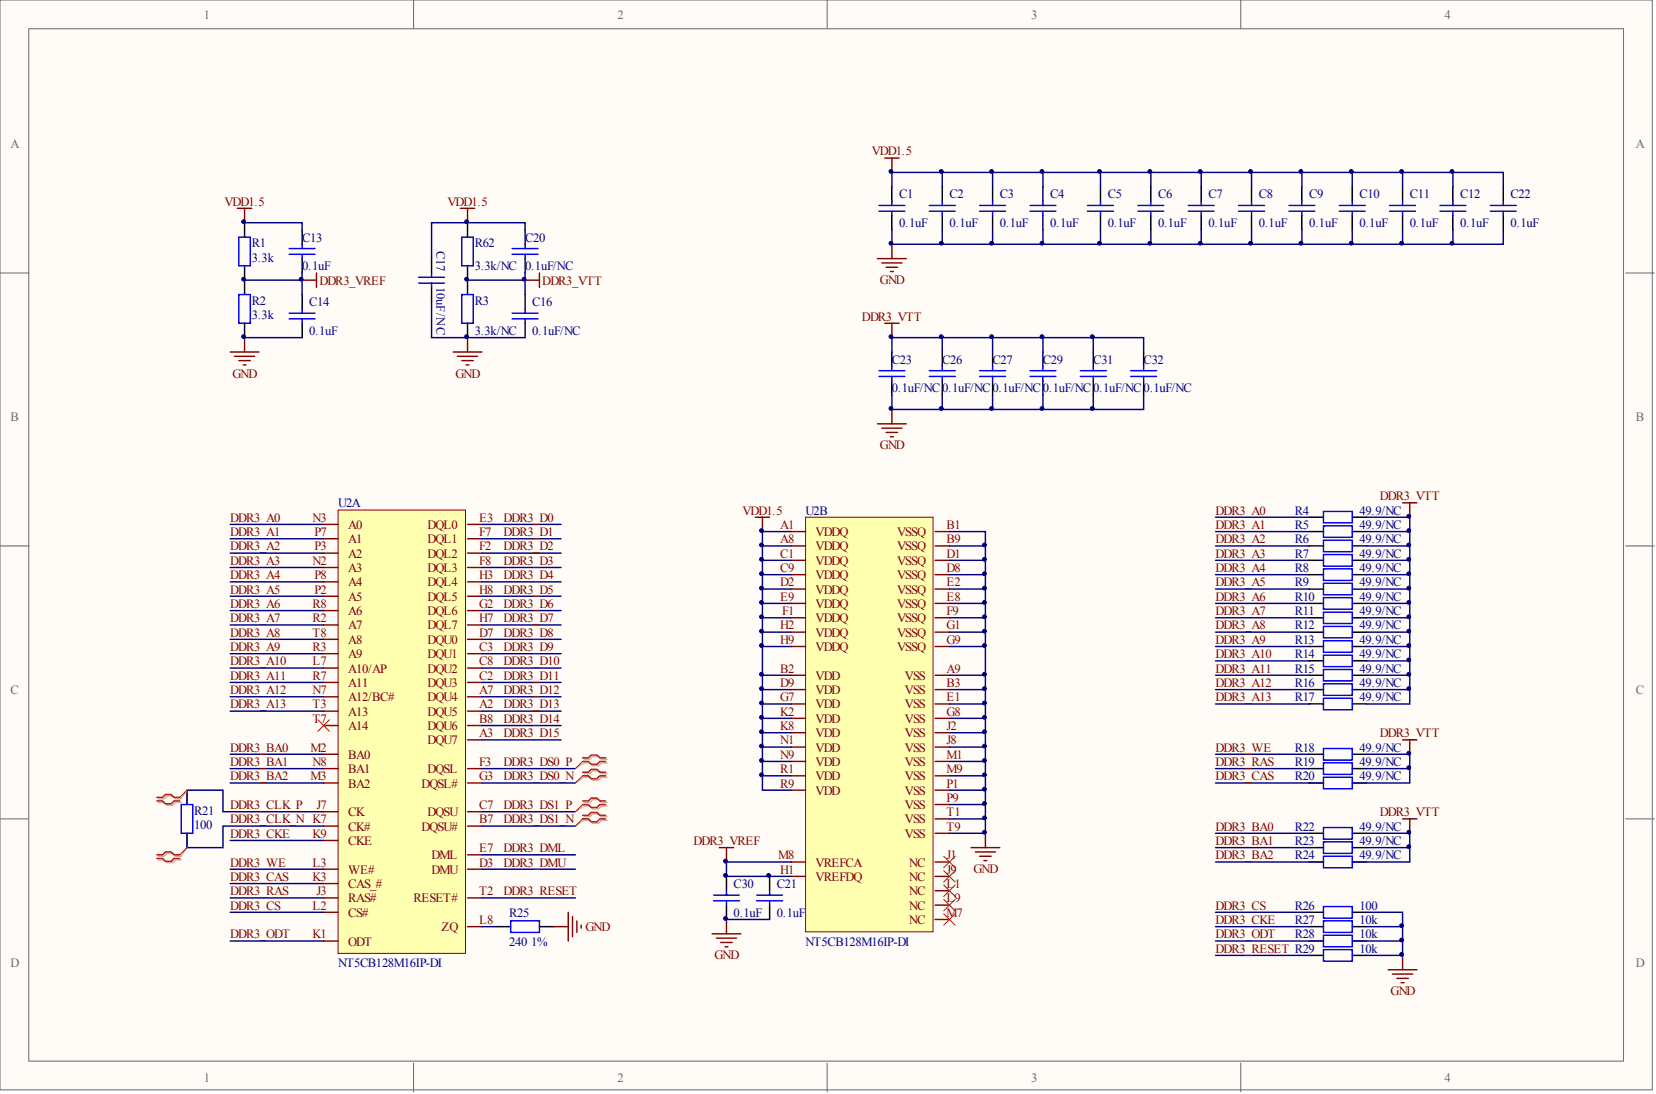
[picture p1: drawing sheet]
<svg xmlns="http://www.w3.org/2000/svg" width="292mm" height="193mm" viewBox="0 0 292 193" stroke-linecap="round" stroke-linejoin="round" font-family="sans-serif">
<g fill="#fffcf8" stroke="#696969" stroke-width=".18">
<path d="M0 0h291.4v192.2h-291.4z"/>
<path d="M5.1 5.1h281.3v182.1h-281.3z"/>
</g>
<path d="M73 0v5.1M145.9 0v5.1M218.9 0v5.1M0 48.2h5.1M286.7 48.2h5.1M0 96.3h5.1M286.7 96.3h5.1M0 144.4h5.1M286.7 144.4h5.1M73 187.5v5.1M145.9 187.5v5.1M218.9 187.5v5.1" fill="none" stroke="#696969" stroke-width=".18"/>
<path d="M59.6 90h22.5v78.2h-22.5z" fill="#ffffb0" stroke="#800000" stroke-width=".18"/>
<g fill="none" stroke="#800" stroke-width=".25">
<path d="M57.1 95h2.5M57.1 97.6h2.5M57.1 92.5h2.5M82.5 95h2.5M82.5 97.6h2.5M82.5 92.5h2.5M57.1 112.8h2.5M57.1 107.7h2.5M57.1 110.2h2.5M57.1 115.3h2.5M57.1 102.6h2.5M57.1 105.2h2.5"/>
<path d="M57.1 100.1h2.5M57.1 117.8h2.5M82.5 112.8h2.5M82.5 107.7h2.5M82.5 110.2h2.5M82.5 115.3h2.5M82.5 102.6h2.5M82.5 105.2h2.5M82.5 100.1h2.5M82.5 117.8h2.5M57.1 128h2.5M57.1 125.4h2.5"/>
<path d="M57.1 120.4h2.5M57.1 135.6h2.5M57.1 122.9h2.5M57.1 138.1h2.5M57.1 133h2.5M82.5 128h2.5M82.5 125.4h2.5M82.5 120.4h2.5M82.5 135.6h2.5M82.5 122.9h2.5M82.5 138.1h2.5M82.5 130.5h2.5"/>
<path d="M57.1 158.4h2.5M57.1 153.3h2.5M57.1 148.2h2.5M57.1 145.7h2.5M57.1 155.8h2.5M57.1 143.2h2.5M82.5 158.4h2.5M82.5 153.3h2.5M82.5 145.7h2.5M82.5 143.2h2.5M82.5 150.8h2.5M57.1 160.9h2.5"/>
<path d="M57.1 166h2.5M82.5 163.5h2.5"/>
</g>
<path d="M142.1 91.2h22.5v73.2h-22.5z" fill="#ffffb0" stroke="#800000" stroke-width=".18"/>
<g fill="none" stroke="#800" stroke-width=".25">
<path d="M139.6 98.8h2.5M139.6 96.3h2.5M139.6 93.8h2.5M164.9 98.8h2.6M164.9 96.3h2.6M164.9 93.8h2.6M139.6 114h2.5M139.6 111.5h2.5M139.6 109h2.5M139.6 106.4h2.5M139.6 103.9h2.5M139.6 101.4h2.5"/>
<path d="M139.6 119.1h2.5M164.9 114h2.6M164.9 111.5h2.6M164.9 109h2.6M164.9 106.4h2.6M164.9 103.9h2.6M164.9 101.4h2.6M164.9 119.1h2.6M139.6 139.4h2.5M139.6 136.8h2.5M139.6 134.3h2.5M139.6 131.8h2.5"/>
<path d="M139.6 129.2h2.5M139.6 126.7h2.5M139.6 124.2h2.5M139.6 121.6h2.5M164.9 139.4h2.6M164.9 136.8h2.6M164.9 134.3h2.6M164.9 131.8h2.6M164.9 129.2h2.6M164.9 126.7h2.6M164.9 124.2h2.6M164.9 121.6h2.6"/>
<path d="M139.6 152h2.5M139.6 154.6h2.5M164.9 147h2.6M164.9 144.4h2.6M164.9 141.9h2.6M164.9 152h2.6M164.9 159.7h2.6M164.9 157.1h2.6M164.9 154.6h2.6M164.9 162.2h2.6"/>
</g>
<g fill="none" stroke="#800000" stroke-width=".25">
<path d="M41.9 36.7h2.5M43.1 36.7v2.6M81.2 36.7h2.5M82.5 36.7v2.6M156.1 27.9h2.5M157.3 27.9v2.5M43.1 59.6v2.5M53.3 49.4h2.5M55.8 48.2v2.5M82.5 59.6v2.5M92.6 49.4h2.6M95.2 48.2v2.5"/>
<path d="M154.8 45.6h5.1M155.5 46.4h3.6M156.1 57h2.5M156.3 47.1h2M157.1 47.9h.5M157.3 43.1v2.5M157.3 57v2.6M40.6 62.1h5.1M41.4 62.8h3.5M42.1 63.6h2.1M42.9 64.4h.5M79.9 62.1h5.1"/>
<path d="M80.7 62.8h3.5M81.5 63.6h2M82.2 64.4h.5M154.8 74.8h5.1M155.5 75.5h3.6M156.3 76.3h2M157.1 77h.5M157.3 72.2v2.6M133.2 91.2h2.6M134.5 91.2v2.6M247.4 88.7h2.5M248.7 88.7v2.5"/>
<path d="M247.4 130.5h2.5M248.7 130.5v2.5M126.9 149.5h2.5M128.1 149.5v2.5M171.3 149.5h5.1M172 150.3h3.6M172.8 151h2M173.6 151.8h.5M173.8 147v2.5M247.4 144.4h2.5M248.7 144.4v2.6M97.7 163.5h2.5"/>
<path d="M100.2 160.9v5.1M101 161.7v3.5M101.8 162.4v2.1M102.5 163.2v.5M125.6 164.7h5.1M126.4 165.5h3.5M127.1 166.2h2.1M127.9 167h.5M128.1 162.2v2.5M244.9 171.1h5M245.6 171.8h3.6M246.4 172.6h2"/>
<path d="M247.1 173.3h.6M247.4 168.5v2.6"/>
</g>
<g fill="none" stroke="#000080" stroke-width=".25">
<path d="M43.1 39.3h10.2v1.2M157.3 32.9v-2.5h99v2.5M166.2 30.4v2.5M175.1 30.4v2.5M184 30.4v2.5M194.1 30.4v2.5M203 30.4v2.5M211.9 30.4v2.5M220.8 30.4v2.5M229.6 30.4v2.5M238.5 30.4v2.5M247.4 30.4v2.5"/>
<path d="M256.3 30.4h8.9v2.5M43.1 49.4h10.2M43.1 59.6h10.2M53.3 48.2v3.8M76.1 53.2v6.4h16.5M82.5 49.4h10.1M92.6 40.5v-1.2h-16.5v6.3M92.6 48.2v3.8M157.3 40.5v2.6h99v-2.6M166.2 40.5v2.6M166.2 59.6v2.5M175.1 40.5v2.6"/>
<path d="M175.1 59.6v2.5M184 40.5v2.6M184 59.6v2.5M192.8 59.6v2.5M194.1 40.5v2.6M203 40.5v2.6M211.9 40.5v2.6M220.8 40.5v2.6M229.6 40.5v2.6M238.5 40.5v2.6M247.4 40.5v2.6M265.2 40.5v2.6h-8.9"/>
<path d="M157.3 62.1v-2.5h44.4v2.5M157.3 69.7v2.5h44.4v-2.5M166.2 69.7v2.5M175.1 69.7v2.5M184 69.7v2.5M192.8 69.7v2.5M40.6 92.5h16.5M40.6 95h16.5M40.6 97.6h16.5M85 92.5h14M85 95h14M85 97.6h14"/>
<path d="M134.5 98.8h5.1M134.5 96.3h5.1M139.6 93.8h-5.1v45.6h5.1M167.5 93.8h6.3v53.2h-6.3M167.5 98.8h6.3M167.5 96.3h6.3M214.4 98.8h16.5M214.4 96.3h16.5M214.4 93.8h16.5M214.4 91.2h16.5M241.1 91.2h7.6v33h-7.6M241.1 98.8h7.6"/>
<path d="M241.1 96.3h7.6M241.1 93.8h7.6M40.6 105.2h16.5M40.6 107.7h16.5M40.6 110.2h16.5M40.6 112.8h16.5M40.6 115.3h16.5M40.6 117.8h16.5M40.6 100.1h16.5M40.6 102.6h16.5M85 105.2h14M85 107.7h14"/>
<path d="M85 110.2h14M85 112.8h14M85 115.3h14M85 117.8h14M85 100.1h14M85 102.6h14M134.5 114h5.1M134.5 111.5h5.1M134.5 109h5.1M134.5 106.4h5.1M134.5 103.9h5.1M134.5 101.4h5.1"/>
<path d="M134.5 119.1h5.1M167.5 114h6.3M167.5 111.5h6.3M167.5 109h6.3M167.5 106.4h6.3M167.5 103.9h6.3M167.5 101.4h6.3M167.5 119.1h6.3M214.4 114h16.5M214.4 111.5h16.5M214.4 109h16.5M214.4 106.4h16.5"/>
<path d="M214.4 103.9h16.5M214.4 101.4h16.5M214.4 119.1h16.5M214.4 116.6h16.5M241.1 114h7.6M241.1 111.5h7.6M241.1 109h7.6M241.1 106.4h7.6M241.1 103.9h7.6M241.1 101.4h7.6M241.1 119.1h7.6M241.1 116.6h7.6"/>
<path d="M33 139.4h6.3v3.8h17.8M40.6 120.4h16.5M40.6 122.9h16.5M40.6 125.4h16.5M40.6 135.6h16.5M40.6 138.1h16.5M40.6 133h16.5M85 120.4h14M85 122.9h14M85 125.4h14M85 128h14M85 130.5h14"/>
<path d="M85 135.6h16.5M85 138.1h16.5M134.5 136.8h5.1M134.5 134.3h5.1M134.5 131.8h5.1M134.5 129.2h5.1M134.5 126.7h5.1M134.5 124.2h5.1M134.5 121.6h5.1M167.5 139.4h6.3M167.5 136.8h6.3M167.5 134.3h6.3"/>
<path d="M167.5 131.8h6.3M167.5 129.2h6.3M167.5 126.7h6.3M167.5 124.2h6.3M167.5 121.6h6.3M214.4 124.2h16.5M214.4 121.6h16.5M214.4 135.6h16.5M214.4 138.1h16.5M214.4 133h16.5M241.1 133h7.6v5.1h-7.6M241.1 121.6h7.6"/>
<path d="M241.1 135.6h7.6M40.6 153.3h16.5M40.6 158.4h16.5M40.6 148.2h16.5M40.6 155.8h16.5M57.1 145.7h-17.8v3.8h-6.3M85 143.2h16.5M85 145.7h16.5M85 150.8h16.5M85 153.3h16.5M85 158.4h16.5M139.6 152h-11.5v2.6h11.5"/>
<path d="M167.5 144.4h6.3M167.5 141.9h6.3M214.4 152h16.5M214.4 149.5h16.5M214.4 147h16.5M241.1 147h7.6v5h-7.6M241.1 149.5h7.6M40.6 160.9h16.5M40.6 166h16.5M85 163.5h2.5M128.1 162.2h7.7M214.4 163.5h16.5"/>
<path d="M214.4 160.9h16.5M214.4 166h16.5M214.4 168.5h16.5M241.1 160.9h6.3v7.6h-6.3M241.1 163.5h6.3M241.1 166h6.3"/>
</g>
<g fill="none" stroke="#f00" stroke-width=".18">
<path d="M33 139.4l-1.3 1.2M56.1 127l2 2M58.1 127l-2 2M102.8 134.3l-1.3 1.3M102.8 136.8l-1.3 1.3M33 149.5l-1.3 1.3M102.8 141.9l-1.3 1.3M102.8 144.4l-1.3 1.3M166.5 151l2 2.1M166.5 153.6l2 2M166.5 156.1l2 2M166.5 158.6l2 2.1"/>
<path d="M168.5 151l-2 2.1M168.5 153.6l-2 2M168.5 156.1l-2 2M168.5 158.6l-2 2.1M166.5 161.2l2 2M168.5 161.2l-2 2"/>
</g>
<g fill="none" stroke="#000" stroke-width=".25">
<path d="M43.1 39.3v2.5M82.5 39.3v2.5M157.3 32.9v2.6M157.3 38v2.5M166.2 32.9v2.6M166.2 38v2.5M175.1 32.9v2.6M175.1 38v2.5M184 32.9v2.6M184 38v2.5M194.1 32.9v2.6M194.1 38v2.5"/>
<path d="M203 32.9v2.6M203 38v2.5M211.9 32.9v2.6M211.9 38v2.5M220.8 32.9v2.6M220.8 38v2.5M229.6 32.9v2.6M229.6 38v2.5M238.5 32.9v2.6M238.5 38v2.5M247.4 32.9v2.6M247.4 38v2.5"/>
<path d="M256.3 32.9v2.6M256.3 38v2.5M265.2 32.9v2.6M265.2 38v2.5M43.1 46.9v5.1M43.1 57v2.6M53.3 40.5v2.6M53.3 45.6v2.6M53.3 52v2.5M53.3 57v2.6M76.1 45.6v2.6M76.1 50.7v2.5"/>
<path d="M82.5 46.9v5.1M82.5 57v2.6M92.6 40.5v2.6M92.6 45.6v2.6M92.6 52v2.5M92.6 57v2.6M157.3 62.1v2.5M157.3 67.2v2.5M166.2 62.1v2.5M166.2 67.2v2.5M175.1 62.1v2.5M175.1 67.2v2.5"/>
<path d="M184 62.1v2.5M184 67.2v2.5M192.8 62.1v2.5M192.8 67.2v2.5M201.7 62.1v2.5M201.7 67.2v2.5M230.9 91.2h2.5M230.9 93.8h2.5M230.9 96.3h2.5M230.9 98.8h2.5M238.5 91.2h2.6M238.5 93.8h2.6"/>
<path d="M238.5 96.3h2.6M238.5 98.8h2.6M230.9 101.4h2.5M230.9 103.9h2.5M230.9 106.4h2.5M230.9 109h2.5M230.9 111.5h2.5M230.9 114h2.5M230.9 116.6h2.5M230.9 119.1h2.5M238.5 101.4h2.6M238.5 103.9h2.6"/>
<path d="M238.5 106.4h2.6M238.5 109h2.6M238.5 111.5h2.6M238.5 114h2.6M238.5 116.6h2.6M238.5 119.1h2.6M33 139.4v2.5M230.9 121.6h2.5M230.9 124.2h2.5M230.9 133h2.5M230.9 135.6h2.5M230.9 138.1h2.5"/>
<path d="M238.5 121.6h2.6M238.5 124.2h2.6M238.5 133h2.6M238.5 135.6h2.6M238.5 138.1h2.6M33 147v2.5M128.1 154.6v2.5M128.1 159.7v2.5M135.8 154.6v2.5M135.8 159.7v2.5M230.9 147h2.5M230.9 149.5h2.5"/>
<path d="M230.9 152h2.5M238.5 147h2.6M238.5 149.5h2.6M238.5 152h2.6M87.5 163.5h2.6M95.2 163.5h2.5M230.9 163.5h2.5M230.9 160.9h2.5M230.9 166h2.5M230.9 168.5h2.5M238.5 163.5h2.6M238.5 160.9h2.6"/>
<path d="M238.5 166h2.6M238.5 168.5h2.6"/>
</g>
<g fill="none" stroke="#00f" stroke-width=".25">
<path d="M155 37.3h4.6M155 36.2h4.6M157.3 35.5v.7M157.3 37.3v.7M163.9 37.3h4.6M163.9 36.2h4.6M166.2 35.5v.7M166.2 37.3v.7M172.8 37.3h4.6M172.8 36.2h4.6M175.1 35.5v.7M175.1 37.3v.7"/>
<path d="M181.7 37.3h4.5M181.7 36.2h4.5M184 35.5v.7M184 37.3v.7M191.8 37.3h4.6M191.8 36.2h4.6M194.1 35.5v.7M194.1 37.3v.7M200.7 37.3h4.6M200.7 36.2h4.6M203 35.5v.7M203 37.3v.7"/>
<path d="M209.6 37.3h4.6M209.6 36.2h4.6M211.9 35.5v.7M211.9 37.3v.7M218.5 37.3h4.5M218.5 36.2h4.5M220.8 35.5v.7M220.8 37.3v.7M227.4 37.3h4.5M227.4 36.2h4.5M229.6 35.5v.7M229.6 37.3v.7"/>
<path d="M236.2 37.3h4.6M236.2 36.2h4.6M238.5 35.5v.7M238.5 37.3v.7M245.1 37.3h4.6M245.1 36.2h4.6M247.4 35.5v.7M247.4 37.3v.7M254 37.3h4.6M254 36.2h4.6M256.3 35.5v.7M256.3 37.3v.7"/>
<path d="M262.9 37.3h4.5M262.9 36.2h4.5M265.2 35.5v.7M265.2 37.3v.7M42.1 52h2.1v5h-2.1zM42.1 41.8h2.1v5.1h-2.1zM51 56.3h4.6M51 55.2h4.6M51 44.9h4.6M51 43.8h4.6M53.3 43.1v.7M53.3 44.9v.7"/>
<path d="M53.3 54.5v.7M53.3 56.3v.7M73.8 49.9h4.6M73.8 48.9h4.6M76.1 48.2v.7M76.1 49.9v.8M81.5 52h2v5h-2zM81.5 41.8h2v5.1h-2zM90.3 56.3h4.6M90.3 55.2h4.6M90.3 44.9h4.6M90.3 43.8h4.6"/>
<path d="M92.6 43.1v.7M92.6 44.9v.7M92.6 54.5v.7M92.6 56.3v.7M155 66.4h4.6M155 65.4h4.6M157.3 64.6v.8M157.3 66.4v.8M163.9 66.4h4.6M163.9 65.4h4.6M166.2 64.6v.8M166.2 66.4v.8"/>
<path d="M172.8 66.4h4.6M172.8 65.4h4.6M175.1 64.6v.8M175.1 66.4v.8M181.7 66.4h4.5M181.7 65.4h4.5M184 64.6v.8M184 66.4v.8M190.6 66.4h4.5M190.6 65.4h4.5M192.8 64.6v.8M192.8 66.4v.8"/>
<path d="M199.4 66.4h4.6M199.4 65.4h4.6M201.7 64.6v.8M201.7 66.4v.8M233.4 90.2h5.1v2h-5.1zM233.4 92.8h5.1v2h-5.1zM233.4 95.3h5.1v2h-5.1zM233.4 97.8h5.1v2h-5.1zM233.4 100.4h5.1v2h-5.1zM233.4 102.9h5.1v2h-5.1zM233.4 105.4h5.1v2h-5.1zM233.4 108h5.1v2h-5.1z"/>
<path d="M233.4 110.5h5.1v2h-5.1zM233.4 113h5.1v2.1h-5.1zM233.4 115.6h5.1v2h-5.1zM233.4 118.1h5.1v2h-5.1zM233.4 120.6h5.1v2.1h-5.1zM233.4 123.2h5.1v2h-5.1zM233.4 132h5.1v2.1h-5.1zM233.4 134.6h5.1v2h-5.1zM233.4 137.1h5.1v2h-5.1zM32 141.9h2v5.1h-2zM125.9 158.9h4.5M125.9 157.9h4.5"/>
<path d="M128.1 157.1v.8M128.1 158.9v.8M133.5 158.9h4.5M133.5 157.9h4.5M135.8 157.1v.8M135.8 158.9v.8M233.4 146h5.1v2h-5.1zM233.4 148.5h5.1v2h-5.1zM233.4 151h5.1v2.1h-5.1zM233.4 159.9h5.1v2h-5.1zM90.1 162.4h5.1v2.1h-5.1zM233.4 162.4h5.1v2.1h-5.1z"/>
<path d="M233.4 165h5.1v2h-5.1zM233.4 167.5h5.1v2h-5.1z"/>
</g>
<path d="M103 133.9h1l.5-.5h1.1l.5 .5h1M103 134.6h1l.5 .5h1.1l.5-.5h1M103 136.5h1l.5-.5h1.1l.5 .5h1M103 137.1h1l.5 .5h1.1l.5-.5h1M27.9 141.5h1l.5 .5h1l.6-.5h1M27.9 140.9h1l.5-.5h1l.6 .5h1M27.9 151.7h1l.5 .5h1l.6-.5h1M27.9 151h1l.5-.5h1l.6 .5h1M103 141.5h1l.5-.5h1.1l.5 .5h1M103 142.2h1l.5 .5h1.1l.5-.5h1M103 144.1h1l.5-.5h1.1l.5 .5h1M103 144.7h1l.5 .5h1.1l.5-.5h1" fill="none" stroke="#d0a19e" stroke-width=".25"/>
<path d="M33 139.4l-1 1.5M103 134.6l-1.5 1M103 137.1l-1.5 1M33 149.5l-1 1.5M103 142.2l-1.5 1M103 144.7l-1.5 1" fill="none" stroke="#d0a19e" stroke-width=".18"/>
<path d="M102.8 133.7h1l.5-.5h1l.5 .5h1M102.8 134.3h1l.5 .5h1l.5-.5h1M102.8 136.2h1l.5-.5h1l.5 .5h1M102.8 136.8h1l.5 .6h1l.5-.6h1M27.7 141.3h1l.5 .5h1l.5-.5h1M27.7 140.6h1l.5-.5h1l.5 .5h1M27.7 151.4h1l.5 .5h1l.5-.5h1M27.7 150.8h1l.5-.5h1l.5 .5h1M102.8 141.3h1l.5-.5h1l.5 .5h1M102.8 141.9h1l.5 .5h1l.5-.5h1M102.8 143.8h1l.5-.5h1l.5 .5h1M102.8 144.4h1l.5 .6h1l.5-.6h1" fill="none" stroke="#f00" stroke-width=".25"/>
<g fill="#000080" stroke="#000080" stroke-width=".18">
<circle cx="43" cy="59.4" r=".33"/>
<circle cx="43" cy="49.2" r=".33"/>
<circle cx="43" cy="39.1" r=".33"/>
<circle cx="53.1" cy="49.2" r=".33"/>
<circle cx="82.3" cy="59.4" r=".33"/>
<circle cx="82.3" cy="49.2" r=".33"/>
<circle cx="82.3" cy="39.1" r=".33"/>
<circle cx="92.4" cy="49.2" r=".33"/>
<circle cx="128" cy="162" r=".33"/>
<circle cx="128" cy="154.4" r=".33"/>
<circle cx="128" cy="151.9" r=".34"/>
<circle cx="134.3" cy="136.7" r=".33"/>
<circle cx="134.3" cy="134.1" r=".33"/>
<circle cx="134.3" cy="131.6" r=".33"/>
<circle cx="134.3" cy="129.1" r=".33"/>
<circle cx="134.3" cy="126.5" r=".33"/>
<circle cx="134.3" cy="124" r=".33"/>
<circle cx="134.3" cy="121.5" r=".33"/>
<circle cx="134.3" cy="118.9" r=".33"/>
<circle cx="134.3" cy="113.9" r=".33"/>
<circle cx="134.3" cy="111.3" r=".33"/>
<circle cx="134.3" cy="108.8" r=".33"/>
<circle cx="134.3" cy="106.3" r=".33"/>
<circle cx="134.3" cy="103.7" r=".34"/>
<circle cx="134.3" cy="101.2" r=".33"/>
<circle cx="134.3" cy="98.7" r=".33"/>
<circle cx="134.3" cy="96.1" r=".33"/>
<circle cx="134.3" cy="93.6" r=".33"/>
<circle cx="135.6" cy="154.4" r=".33"/>
<circle cx="157.1" cy="72" r=".33"/>
<circle cx="157.1" cy="59.4" r=".33"/>
<circle cx="157.1" cy="42.9" r=".33"/>
<circle cx="157.1" cy="30.2" r=".33"/>
<circle cx="166" cy="72" r=".33"/>
<circle cx="166" cy="59.4" r=".33"/>
<circle cx="166" cy="42.9" r=".33"/>
<circle cx="166" cy="30.2" r=".33"/>
<circle cx="173.6" cy="146.8" r=".33"/>
<circle cx="173.6" cy="144.3" r=".33"/>
<circle cx="173.6" cy="141.7" r=".33"/>
<circle cx="173.6" cy="139.2" r=".33"/>
<circle cx="173.6" cy="136.7" r=".33"/>
<circle cx="173.6" cy="134.1" r=".33"/>
<circle cx="173.6" cy="131.6" r=".33"/>
<circle cx="173.6" cy="129.1" r=".33"/>
<circle cx="173.6" cy="126.5" r=".33"/>
<circle cx="173.6" cy="124" r=".33"/>
<circle cx="173.6" cy="121.5" r=".33"/>
<circle cx="173.6" cy="118.9" r=".33"/>
<circle cx="173.6" cy="113.9" r=".33"/>
<circle cx="173.6" cy="111.3" r=".33"/>
<circle cx="173.6" cy="108.8" r=".33"/>
<circle cx="173.6" cy="106.3" r=".33"/>
<circle cx="173.6" cy="103.7" r=".34"/>
<circle cx="173.6" cy="101.2" r=".33"/>
<circle cx="173.6" cy="98.7" r=".33"/>
<circle cx="173.6" cy="96.1" r=".33"/>
<circle cx="174.9" cy="72" r=".33"/>
<circle cx="174.9" cy="59.4" r=".33"/>
<circle cx="174.9" cy="42.9" r=".33"/>
<circle cx="174.9" cy="30.2" r=".33"/>
<circle cx="183.8" cy="72" r=".33"/>
<circle cx="183.8" cy="59.4" r=".33"/>
<circle cx="183.8" cy="42.9" r=".33"/>
<circle cx="183.8" cy="30.2" r=".33"/>
<circle cx="192.7" cy="72" r=".33"/>
<circle cx="192.7" cy="59.4" r=".33"/>
<circle cx="193.9" cy="42.9" r=".33"/>
<circle cx="193.9" cy="30.2" r=".33"/>
<circle cx="202.8" cy="42.9" r=".33"/>
<circle cx="202.8" cy="30.2" r=".33"/>
<circle cx="211.7" cy="42.9" r=".33"/>
<circle cx="211.7" cy="30.2" r=".33"/>
<circle cx="220.6" cy="42.9" r=".33"/>
<circle cx="220.6" cy="30.2" r=".33"/>
<circle cx="229.5" cy="42.9" r=".33"/>
<circle cx="229.5" cy="30.2" r=".33"/>
<circle cx="238.3" cy="42.9" r=".33"/>
<circle cx="238.3" cy="30.2" r=".33"/>
<circle cx="247.2" cy="168.3" r=".33"/>
<circle cx="247.2" cy="165.8" r=".33"/>
<circle cx="247.2" cy="163.3" r=".33"/>
<circle cx="247.2" cy="42.9" r=".33"/>
<circle cx="247.2" cy="30.2" r=".33"/>
<circle cx="248.5" cy="149.3" r=".33"/>
<circle cx="248.5" cy="146.8" r=".33"/>
<circle cx="248.5" cy="135.4" r=".33"/>
<circle cx="248.5" cy="132.9" r=".33"/>
<circle cx="248.5" cy="121.5" r=".33"/>
<circle cx="248.5" cy="118.9" r=".33"/>
<circle cx="248.5" cy="116.4" r=".33"/>
<circle cx="248.5" cy="113.9" r=".33"/>
<circle cx="248.5" cy="111.3" r=".33"/>
<circle cx="248.5" cy="108.8" r=".33"/>
<circle cx="248.5" cy="106.3" r=".33"/>
<circle cx="248.5" cy="103.7" r=".34"/>
<circle cx="248.5" cy="101.2" r=".33"/>
<circle cx="248.5" cy="98.7" r=".33"/>
<circle cx="248.5" cy="96.1" r=".33"/>
<circle cx="248.5" cy="93.6" r=".33"/>
<circle cx="248.5" cy="91.1" r=".33"/>
<circle cx="256.1" cy="42.9" r=".33"/>
<circle cx="256.1" cy="30.2" r=".33"/>
</g>
<g font-size="2.2" fill="#696969">
<text x="36" y="3.3">1</text>
<text x="108.9" y="3.3">2</text>
<text x="181.9" y="3.3">3</text>
<text x="254.8" y="3.3">4</text>
<text x="1.8" y="26.1">A</text>
<text x="288.6" y="26.1">A</text>
<text x="1.8" y="74.2">B</text>
<text x="288.6" y="74.2">B</text>
<text x="1.8" y="122.4">C</text>
<text x="288.6" y="122.4">C</text>
<text x="1.8" y="170.5">D</text>
<text x="288.6" y="170.5">D</text>
<text x="36" y="190.8">1</text>
<text x="108.9" y="190.8">2</text>
<text x="181.9" y="190.8">3</text>
<text x="254.8" y="190.8">4</text>
</g>
<g font-size="2.2" fill="#800000">
<text x="153.8" y="27.4">VDD1.5</text>
<text x="39.6" y="36.3">VDD1.5</text>
<text x="78.9" y="36.3">VDD1.5</text>
<text x="56.3" y="50.2">DDR3_VREF</text>
<text x="95.7" y="50.2">DDR3_VTT</text>
<text x="155.2" y="50.1">GND</text>
<text x="152" y="56.6">DDR3_VTT</text>
<text x="41" y="66.6">GND</text>
<text x="80.4" y="66.6">GND</text>
<text x="155.2" y="79.3">GND</text>
<text x="243.4" y="88.2">DDR3_VTT</text>
<text x="40.6" y="92">DDR3_A0</text>
<text x="40.6" y="94.6">DDR3_A1</text>
<text x="88.8" y="92">DDR3_D0</text>
<text x="88.8" y="94.6">DDR3_D1</text>
<text x="131" y="90.8">VDD1.5</text>
<text x="214.4" y="90.8">DDR3_A0</text>
<text x="214.4" y="93.3">DDR3_A1</text>
<text x="214.4" y="95.8">DDR3_A2</text>
<text x="40.6" y="97.1">DDR3_A2</text>
<text x="40.6" y="99.6">DDR3_A3</text>
<text x="88.8" y="97.1">DDR3_D2</text>
<text x="88.8" y="99.6">DDR3_D3</text>
<text x="214.4" y="98.4">DDR3_A3</text>
<text x="214.4" y="100.9">DDR3_A4</text>
<text x="40.6" y="102.2">DDR3_A4</text>
<text x="40.6" y="104.7">DDR3_A5</text>
<text x="40.6" y="107.2">DDR3_A6</text>
<text x="88.8" y="102.2">DDR3_D4</text>
<text x="88.8" y="104.7">DDR3_D5</text>
<text x="88.8" y="107.2">DDR3_D6</text>
<text x="214.4" y="103.4">DDR3_A5</text>
<text x="214.4" y="106">DDR3_A6</text>
<text x="40.6" y="109.8">DDR3_A7</text>
<text x="40.6" y="112.3">DDR3_A8</text>
<text x="88.8" y="109.8">DDR3_D7</text>
<text x="88.8" y="112.3">DDR3_D8</text>
<text x="214.4" y="108.5">DDR3_A7</text>
<text x="214.4" y="111">DDR3_A8</text>
<text x="214.4" y="113.6">DDR3_A9</text>
<text x="40.6" y="114.8">DDR3_A9</text>
<text x="40.6" y="117.4">DDR3_A10</text>
<text x="40.6" y="119.9">DDR3_A11</text>
<text x="88.8" y="114.8">DDR3_D9</text>
<text x="88.8" y="117.4">DDR3_D10</text>
<text x="88.8" y="119.9">DDR3_D11</text>
<text x="214.4" y="116.1">DDR3_A10</text>
<text x="214.4" y="118.6">DDR3_A11</text>
<text x="40.6" y="122.4">DDR3_A12</text>
<text x="40.6" y="125">DDR3_A13</text>
<text x="88.8" y="122.4">DDR3_D12</text>
<text x="88.8" y="125">DDR3_D13</text>
<text x="214.4" y="121.2">DDR3_A12</text>
<text x="214.4" y="123.7">DDR3_A13</text>
<text x="88.8" y="127.5">DDR3_D14</text>
<text x="88.8" y="130">DDR3_D15</text>
<text x="243.4" y="130">DDR3_VTT</text>
<text x="40.6" y="132.6">DDR3_BA0</text>
<text x="40.6" y="135.1">DDR3_BA1</text>
<text x="40.6" y="137.6">DDR3_BA2</text>
<text x="88.8" y="135.1">DDR3_DS0_P</text>
<text x="88.8" y="137.6">DDR3_DS0_N</text>
<text x="214.4" y="132.6">DDR3_WE</text>
<text x="214.4" y="135.1">DDR3_RAS</text>
<text x="214.4" y="137.6">DDR3_CAS</text>
<text x="40.6" y="142.7">DDR3_CLK_P</text>
<text x="88.8" y="142.7">DDR3_DS1_P</text>
<text x="243.4" y="144">DDR3_VTT</text>
<text x="40.6" y="145.2">DDR3_CLK_N K7</text>
<text x="40.6" y="147.8">DDR3_CKE</text>
<text x="88.8" y="145.2">DDR3_DS1_N</text>
<text x="122.3" y="149">DDR3_VREF</text>
<text x="214.4" y="146.5">DDR3_BA0</text>
<text x="214.4" y="149">DDR3_BA1</text>
<text x="40.6" y="152.8">DDR3_WE</text>
<text x="40.6" y="155.4">DDR3_CAS</text>
<text x="88.8" y="150.3">DDR3_DML</text>
<text x="88.8" y="152.8">DDR3_DMU</text>
<text x="171.7" y="154">GND</text>
<text x="214.4" y="151.6">DDR3_BA2</text>
<text x="40.6" y="157.9">DDR3_RAS</text>
<text x="40.6" y="160.4">DDR3_CS</text>
<text x="88.8" y="157.9">DDR3_RESET</text>
<text x="214.4" y="160.4">DDR3_CS</text>
<text x="40.6" y="165.5">DDR3_ODT</text>
<text x="103.3" y="164.2">GND</text>
<text x="214.4" y="163">DDR3_CKE</text>
<text x="214.4" y="165.5">DDR3_ODT</text>
<text x="126" y="169.2">GND</text>
<text x="214.4" y="168">DDR3_RESET R29</text>
<text x="245.3" y="175.6">GND</text>
</g>
<g font-size="2.2" fill="#000080">
<text x="158.6" y="35">C1</text>
<text x="167.5" y="35">C2</text>
<text x="176.4" y="35">C3</text>
<text x="185.2" y="35">C4</text>
<text x="195.4" y="35">C5</text>
<text x="204.3" y="35">C6</text>
<text x="213.1" y="35">C7</text>
<text x="222" y="35">C8</text>
<text x="230.9" y="35">C9</text>
<text x="239.8" y="35">C10</text>
<text x="248.7" y="35">C11</text>
<text x="257.5" y="35">C12</text>
<text x="266.4" y="35">C22</text>
<text x="158.6" y="40.1">0.1uF</text>
<text x="167.5" y="40.1">0.1uF</text>
<text x="176.4" y="40.1">0.1uF</text>
<text x="185.2" y="40.1">0.1uF</text>
<text x="195.4" y="40.1">0.1uF</text>
<text x="204.3" y="40.1">0.1uF</text>
<text x="213.1" y="40.1">0.1uF</text>
<text x="222" y="40.1">0.1uF</text>
<text x="230.9" y="40.1">0.1uF</text>
<text x="239.8" y="40.1">0.1uF</text>
<text x="248.7" y="40.1">0.1uF</text>
<text x="257.5" y="40.1">0.1uF</text>
<text x="266.4" y="40.1">0.1uF</text>
<text x="44.4" y="43.6">R1</text>
<text x="44.4" y="46.2">3.3k</text>
<text x="53.3" y="42.6">C13</text>
<text x="53.3" y="47.7">0.1uF</text>
<text x="77" y="44.4" transform="rotate(90 77 44.4)">C17</text>
<text x="83.7" y="43.6">R62</text>
<text x="83.7" y="47.7">3.3k/NC 0.1uF/NC</text>
<text x="92.6" y="42.6">C20</text>
<text x="44.4" y="53.8">R2</text>
<text x="77" y="50.7" transform="rotate(90 77 50.7)">10uF/NC</text>
<text x="83.7" y="53.8">R3</text>
<text x="44.4" y="56.3">3.3k</text>
<text x="54.6" y="54">C14</text>
<text x="54.6" y="59.1">0.1uF</text>
<text x="83.7" y="59.1">3.3k/NC</text>
<text x="93.9" y="54">C16</text>
<text x="93.9" y="59.1">0.1uF/NC</text>
<text x="157.3" y="64.2">C23</text>
<text x="166.2" y="64.2">C26</text>
<text x="175.1" y="64.2">C27</text>
<text x="184" y="64.2">C29</text>
<text x="192.8" y="64.2">C31</text>
<text x="201.7" y="64.2">C32</text>
<text x="157.3" y="69.2">0.1uF/NC0.1uF/NC0.1uF/NC</text>
<text x="184" y="69.2">0.1uF/NC0.1uF/NC</text>
<text x="201.7" y="69.2">0.1uF/NC</text>
<text x="59.6" y="89.5">U2A</text>
<text x="142.1" y="90.8">U2B</text>
<text x="228.4" y="90.8">R4</text>
<text x="228.4" y="93.3">R5</text>
<text x="228.4" y="95.8">R6</text>
<text x="239.8" y="90.8">49.9/NC</text>
<text x="239.8" y="93.3">49.9/NC</text>
<text x="239.8" y="95.8">49.9/NC</text>
<text x="228.4" y="98.4">R7</text>
<text x="228.4" y="100.9">R8</text>
<text x="239.8" y="98.4">49.9/NC</text>
<text x="239.8" y="100.9">49.9/NC</text>
<text x="228.4" y="103.4">R9</text>
<text x="228.4" y="106">R10</text>
<text x="239.8" y="103.4">49.9/NC</text>
<text x="239.8" y="106">49.9/NC</text>
<text x="228.4" y="108.5">R11</text>
<text x="228.4" y="111">R12</text>
<text x="228.4" y="113.6">R13</text>
<text x="239.8" y="108.5">49.9/NC</text>
<text x="239.8" y="111">49.9/NC</text>
<text x="239.8" y="113.6">49.9/NC</text>
<text x="228.4" y="116.1">R14</text>
<text x="228.4" y="118.6">R15</text>
<text x="239.8" y="116.1">49.9/NC</text>
<text x="239.8" y="118.6">49.9/NC</text>
<text x="228.4" y="121.2">R16</text>
<text x="228.4" y="123.7">R17</text>
<text x="239.8" y="121.2">49.9/NC</text>
<text x="239.8" y="123.7">49.9/NC</text>
<text x="228.4" y="132.6">R18</text>
<text x="228.4" y="135.1">R19</text>
<text x="228.4" y="137.6">R20</text>
<text x="239.8" y="132.6">49.9/NC</text>
<text x="239.8" y="135.1">49.9/NC</text>
<text x="239.8" y="137.6">49.9/NC</text>
<text x="34.3" y="143.7">R21</text>
<text x="34.3" y="146.3">100</text>
<text x="228.4" y="146.5">R22</text>
<text x="228.4" y="149">R23</text>
<text x="239.8" y="146.5">49.9/NC</text>
<text x="239.8" y="149">49.9/NC</text>
<text x="228.4" y="151.6">R24</text>
<text x="239.8" y="151.6">49.9/NC</text>
<text x="89.8" y="161.7">R25</text>
<text x="129.4" y="156.6">C30</text>
<text x="129.4" y="161.7">0.1uF</text>
<text x="137" y="156.6">C21</text>
<text x="137" y="161.7">0.1uF</text>
<text x="228.4" y="160.4">R26</text>
<text x="239.8" y="160.4">100</text>
<text x="89.8" y="166.8">240</text>
<text x="93.7" y="166.8">1%</text>
<text x="142.1" y="166.8">NT5CB128M16IP-DI</text>
<text x="228.4" y="163">R27</text>
<text x="228.4" y="165.5">R28</text>
<text x="239.8" y="163">10k</text>
<text x="239.8" y="165.5">10k</text>
<text x="59.6" y="170.6">NT5CB128M16IP-DI</text>
<text x="239.8" y="168">10k</text>
</g>
<g font-size="2.2" fill="#800">
<text x="55.1" y="92">N3</text>
<text x="55.5" y="94.6">P7</text>
<text x="61.4" y="95.8">A1</text>
<text x="61.4" y="93.3">A0</text>
<text x="75.4" y="95.8">DQL1</text>
<text x="75.4" y="93.3">DQL0</text>
<text x="84.5" y="94.6">F7</text>
<text x="84.5" y="92">E3</text>
<text x="137.6" y="95.8">A8</text>
<text x="137.6" y="93.3">A1</text>
<text x="143.9" y="94.6">VDDQ</text>
<text x="158.2" y="94.6">VSSQ</text>
<text x="167" y="95.8">B9</text>
<text x="167" y="93.3">B1</text>
<text x="55.1" y="99.6">N2</text>
<text x="55.5" y="97.1">P3</text>
<text x="61.4" y="98.4">A2</text>
<text x="61.4" y="100.9">A3</text>
<text x="75.4" y="100.9">DQL3</text>
<text x="75.4" y="98.4">DQL2</text>
<text x="84.5" y="99.6">F8</text>
<text x="84.5" y="97.1">F2</text>
<text x="137.6" y="100.9">C9</text>
<text x="137.6" y="98.4">C1</text>
<text x="143.9" y="99.6">VDDQ</text>
<text x="143.9" y="97.1">VDDQ</text>
<text x="158.2" y="99.6">VSSQ</text>
<text x="158.2" y="97.1">VSSQ</text>
<text x="167" y="100.9">D8</text>
<text x="167" y="98.4">D1</text>
<text x="55.1" y="107.2">R8</text>
<text x="55.5" y="102.2">P8</text>
<text x="55.5" y="104.7">P2</text>
<text x="61.4" y="103.4">A4</text>
<text x="61.4" y="106">A5</text>
<text x="75.4" y="106">DQL5</text>
<text x="75.4" y="103.4">DQL4</text>
<text x="84.5" y="104.7">H8</text>
<text x="84.5" y="102.2">H3</text>
<text x="84.5" y="107.2">G2</text>
<text x="137.6" y="106">E9</text>
<text x="137.6" y="103.4">D2</text>
<text x="143.9" y="107.2">VDDQ</text>
<text x="143.9" y="104.7">VDDQ</text>
<text x="143.9" y="102.2">VDDQ</text>
<text x="158.2" y="107.2">VSSQ</text>
<text x="158.2" y="104.7">VSSQ</text>
<text x="158.2" y="102.2">VSSQ</text>
<text x="167" y="106">E8</text>
<text x="167" y="103.4">E2</text>
<text x="55.1" y="112.3">T8</text>
<text x="55.1" y="109.8">R2</text>
<text x="61.4" y="113.6">A8</text>
<text x="61.4" y="108.5">A6</text>
<text x="61.4" y="111">A7</text>
<text x="75.4" y="111">DQL7</text>
<text x="75.4" y="108.5">DQL6</text>
<text x="75.4" y="113.6">DQU0</text>
<text x="84.5" y="109.8">H7</text>
<text x="84.5" y="112.3">D7</text>
<text x="137.6" y="113.6">H9</text>
<text x="137.6" y="111">H2</text>
<text x="138" y="108.5">F1</text>
<text x="143.9" y="112.3">VDDQ</text>
<text x="143.9" y="109.8">VDDQ</text>
<text x="158.2" y="112.3">VSSQ</text>
<text x="158.2" y="109.8">VSSQ</text>
<text x="167" y="113.6">G9</text>
<text x="167" y="111">G1</text>
<text x="167" y="108.5">F9</text>
<text x="55.1" y="119.9">R7</text>
<text x="55.1" y="114.8">R3</text>
<text x="55.1" y="117.4">L7</text>
<text x="61.4" y="116.1">A9</text>
<text x="61.4" y="118.6">A10/AP</text>
<text x="75.4" y="118.6">DQU2</text>
<text x="75.4" y="116.1">DQU1</text>
<text x="84.5" y="117.4">C8</text>
<text x="84.5" y="114.8">C3</text>
<text x="84.5" y="119.9">C2</text>
<text x="137.6" y="118.6">B2</text>
<text x="143.9" y="114.8">VDDQ</text>
<text x="143.9" y="119.9">VDD</text>
<text x="158.2" y="114.8">VSSQ</text>
<text x="159.6" y="119.9">VSS</text>
<text x="167" y="118.6">A9</text>
<text x="55.1" y="125">T3</text>
<text x="55.1" y="122.4">N7</text>
<text x="61.4" y="121.2">A11</text>
<text x="61.4" y="123.7">A12/BC#</text>
<text x="75.4" y="121.2">DQU3</text>
<text x="75.4" y="123.7">DQU4</text>
<text x="84.5" y="122.4">A7</text>
<text x="84.5" y="125">A2</text>
<text x="137.6" y="123.7">G7</text>
<text x="137.6" y="121.2">D9</text>
<text x="143.9" y="125">VDD</text>
<text x="143.9" y="122.4">VDD</text>
<text x="159.6" y="125">VSS</text>
<text x="159.6" y="122.4">VSS</text>
<text x="167" y="123.7">E1</text>
<text x="167" y="121.2">B3</text>
<text x="55.1" y="127.5">T7</text>
<text x="61.4" y="128.8">A14</text>
<text x="61.4" y="126.2">A13</text>
<text x="75.4" y="128.8">DQU6</text>
<text x="75.4" y="131.3">DQU7</text>
<text x="75.4" y="126.2">DQU5</text>
<text x="84.5" y="127.5">B8</text>
<text x="84.5" y="130">A3</text>
<text x="137.6" y="131.3">N1</text>
<text x="137.6" y="128.8">K8</text>
<text x="137.6" y="126.2">K2</text>
<text x="143.9" y="130">VDD</text>
<text x="143.9" y="127.5">VDD</text>
<text x="159.6" y="130">VSS</text>
<text x="159.6" y="127.5">VSS</text>
<text x="167" y="131.3">J8</text>
<text x="167" y="128.8">J2</text>
<text x="167" y="126.2">G8</text>
<text x="54.8" y="137.6">M3</text>
<text x="54.8" y="132.6">M2</text>
<text x="55.1" y="135.1">N8</text>
<text x="61.4" y="136.4">BA1</text>
<text x="61.4" y="133.8">BA0</text>
<text x="75.4" y="136.4">DQSL</text>
<text x="84.5" y="137.6">G3</text>
<text x="84.5" y="135.1">F3</text>
<text x="137.6" y="136.4">R1</text>
<text x="137.6" y="133.8">N9</text>
<text x="143.9" y="137.6">VDD</text>
<text x="143.9" y="135.1">VDD</text>
<text x="143.9" y="132.6">VDD</text>
<text x="159.6" y="137.6">VSS</text>
<text x="159.6" y="135.1">VSS</text>
<text x="159.6" y="132.6">VSS</text>
<text x="167" y="136.4">M9</text>
<text x="167" y="133.8">M1</text>
<text x="55.8" y="142.7">J7</text>
<text x="61.4" y="138.9">BA2</text>
<text x="61.4" y="144">CK</text>
<text x="74.3" y="138.9">DQSL#</text>
<text x="75.4" y="144">DQSU</text>
<text x="84.5" y="142.7">C7</text>
<text x="137.6" y="138.9">R9</text>
<text x="143.9" y="140.2">VDD</text>
<text x="159.6" y="142.7">VSS</text>
<text x="159.6" y="140.2">VSS</text>
<text x="167" y="144">T1</text>
<text x="167" y="141.4">P9</text>
<text x="167" y="138.9">P1</text>
<text x="55.1" y="147.8">K9</text>
<text x="61.4" y="149">CKE</text>
<text x="61.4" y="146.5">CK#</text>
<text x="74.3" y="146.5">DQSU#</text>
<text x="84.5" y="145.2">B7</text>
<text x="159.6" y="147.8">VSS</text>
<text x="159.6" y="145.2">VSS</text>
<text x="167" y="146.5">T9</text>
<text x="55.1" y="152.8">L3</text>
<text x="55.1" y="155.4">K3</text>
<text x="61.4" y="154.1">WE#</text>
<text x="76.1" y="151.6">DML</text>
<text x="76.1" y="154.1">DMU</text>
<text x="84.5" y="150.3">E7</text>
<text x="84.5" y="152.8">D3</text>
<text x="137.2" y="151.6">M8</text>
<text x="137.6" y="154.1">H1</text>
<text x="143.9" y="152.8">VREFCA</text>
<text x="143.9" y="155.4">VREFDQ</text>
<text x="160.3" y="155.4">NC</text>
<text x="160.3" y="152.8">NC</text>
<text x="167" y="154.1">J9</text>
<text x="167" y="151.6">J1</text>
<text x="55.1" y="160.4">L2</text>
<text x="55.8" y="157.9">J3</text>
<text x="61.4" y="161.7">CS#</text>
<text x="61.4" y="156.6">CAS_#</text>
<text x="61.4" y="159.2">RAS#</text>
<text x="72.9" y="159.2">RESET#</text>
<text x="84.5" y="157.9">T2</text>
<text x="160.3" y="160.4">NC</text>
<text x="160.3" y="157.9">NC</text>
<text x="167" y="161.7">M7</text>
<text x="167" y="159.2">L9</text>
<text x="167" y="156.6">L1</text>
<text x="55.1" y="165.5">K1</text>
<text x="61.4" y="166.8">ODT</text>
<text x="77.9" y="164.2">ZQ</text>
<text x="84.5" y="163">L8</text>
<text x="160.3" y="163">NC</text>
</g>
</svg>
